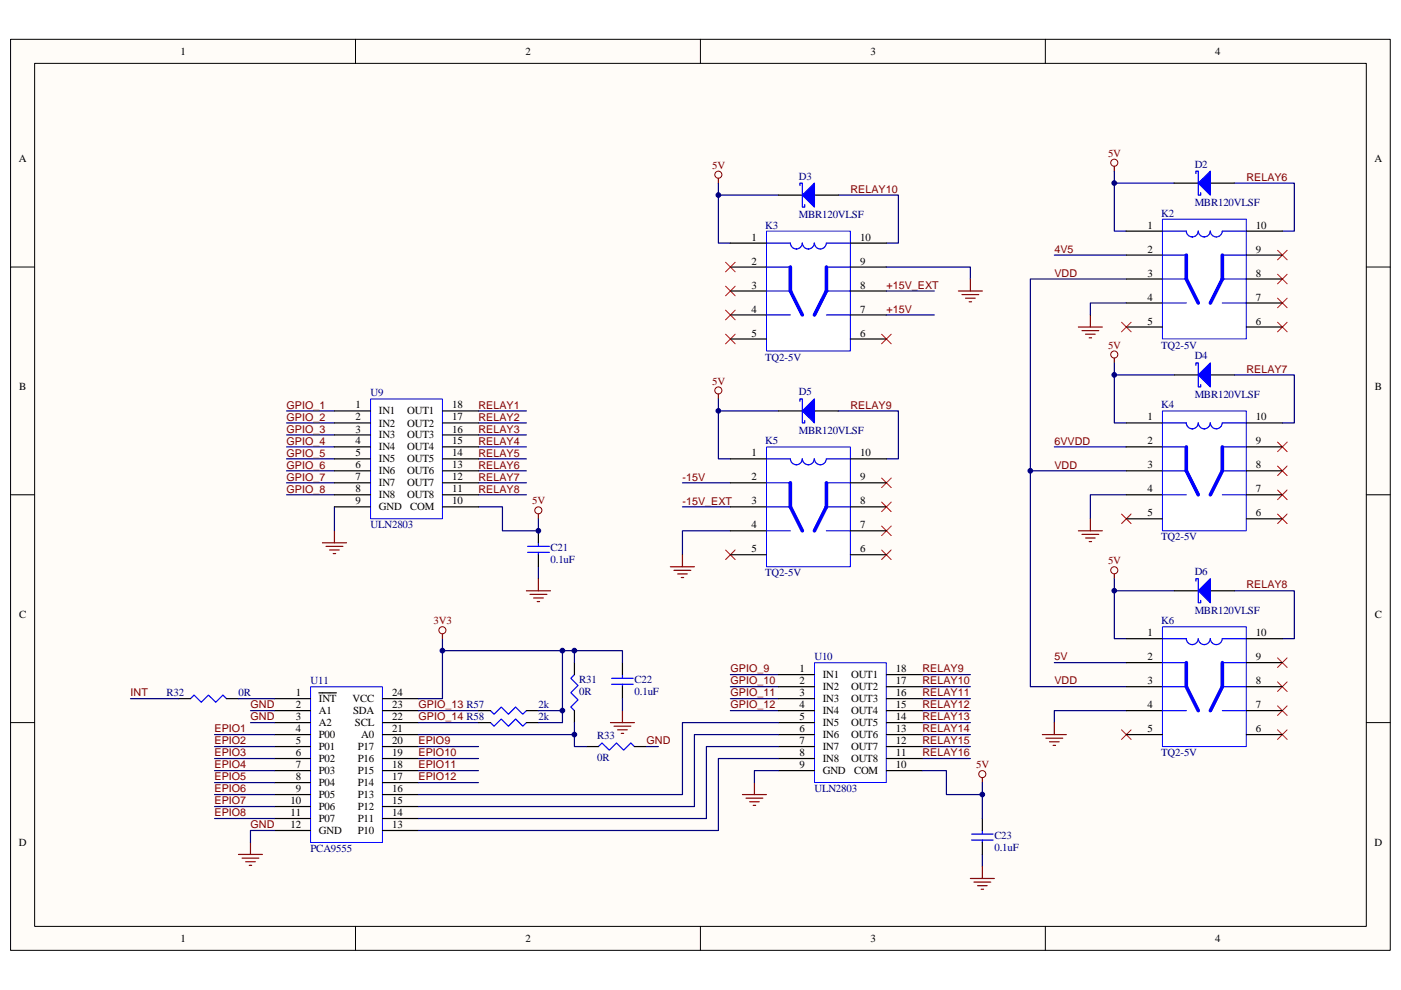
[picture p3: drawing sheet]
<svg xmlns="http://www.w3.org/2000/svg" width="297mm" height="210mm" viewBox="0 0 297 210" stroke-linecap="round" stroke-linejoin="round" font-family="sans-serif">
<path d="M2.3 8.4h292.5v193.2h-292.5z" fill="#fffcf8"/>
<path d="M2.2 8.3h292.6v193.3h-292.6z" fill="none" stroke="#000" stroke-width=".21"/>
<path d="M7.4 13.5h282.3v183h-282.3z" fill="#fffcf8"/>
<g fill="none" stroke="#000" stroke-width=".21">
<path d="M7.3 13.4h282.4v183.1h-282.4zM75.4 8.3v5.1M148.5 8.3v5.1M221.6 8.3v5.1M2.2 56.6h5.1M289.7 56.6h5.1M2.2 104.9h5.1M289.7 104.9h5.1M2.2 153.3h5.1M289.7 153.3h5.1M75.4 196.5v5.1M148.5 196.5v5.1"/>
<path d="M221.6 196.5v5.1"/>
</g>
<g fill="none" stroke="#800000" stroke-width=".21">
<circle cx="152.3" cy="37.1" r=".75"/>
<circle cx="236.2" cy="34.5" r=".75"/>
<circle cx="236.2" cy="75.2" r=".75"/>
<circle cx="152.3" cy="82.8" r=".75"/>
<circle cx="114.1" cy="108.3" r=".75"/>
<circle cx="236.2" cy="121" r=".75"/>
</g>
<g fill="none" stroke="#800000" stroke-width=".25">
<path d="M152.3 37.8v1M236.3 35.3v1M205.7 59.2v2.5M203.2 61.7h5.1M204 62.5h3.5M204.7 63.2h2.1M205.5 64h.5M228.6 69.4h5.1M229.4 70.1h3.6M230.2 70.9h2M230.9 71.6h.5M231.2 66.8v2.6"/>
<path d="M236.3 76v1M152.3 83.6v1M68.4 115.1h5.1M69.1 115.9h3.6M69.9 116.6h2M70.7 117.4h.5M70.9 112.6v2.5M114.1 109v1M144.7 117.7v2.5M228.6 112.6h5.1M229.4 113.3h3.6M230.2 114.1h2"/>
<path d="M230.9 114.9h.5M231.2 110v2.6M111.6 125.3h5.1M112.4 126.1h3.5M113.1 126.8h2.1M113.9 127.6h.5M114.1 122.7v2.6M142.1 120.2h5.1M142.9 121h3.6M143.7 121.7h2M144.4 122.5h.5M236.3 121.7v1"/>
<path d="M221 155.8h5.1M221.8 156.6h3.5M222.5 157.3h2.1M223.3 158.1h.5M223.5 153.3v2.5"/>
</g>
<g fill="none" stroke="#000080" stroke-width=".25">
<path d="M152.3 38.8v12.8h2.6M236.3 38.8h12.7M236.3 36.3v12.7h2.5M261.7 38.8h12.7v10.2h-2.5M152.3 41.4h12.7M177.8 41.4h12.7v10.2h-2.6M187.9 56.6h17.8v2.6M223.5 54.1h15.3M238.8 59.2h-20.3v86.4h20.3M187.9 66.8h10.2M187.9 61.7h10.2M236.3 77v2.5"/>
<path d="M238.8 64.3h-7.6v2.5M261.7 79.5h12.7v10.2h-2.5M60.7 99.9h10.2M60.7 94.8h10.2M60.7 87.2h10.2M60.7 89.7h10.2M60.7 92.2h10.2M60.7 97.3h10.2M101.4 99.9h10.2M101.4 94.8h10.2M101.4 87.2h10.2M101.4 89.7h10.2"/>
<path d="M101.4 92.2h10.2M101.4 97.3h10.2M152.3 84.6v2.6M177.8 87.2h12.7v10.1h-2.6M218.5 99.9h20.3M223.5 94.8h15.3M60.7 102.4h10.2M60.7 104.9h10.2M70.9 107.5v5.1M101.4 107.5h5.1v5.1h7.6v-2.6M101.4 102.4h10.2M101.4 104.9h10.2"/>
<path d="M144.7 107.5h10.2M144.7 102.4h10.2M154.9 112.6h-10.2v5.1M238.8 104.9h-7.6v5.1M114.1 120.2v2.5M236.3 125.3h12.7M236.3 122.7v12.8h2.5M261.7 125.3h12.7v10.2h-2.5M223.5 140.5h15.3M238.8 150.7h-15.3v2.6"/>
</g>
<g fill="none" stroke="#f00" stroke-width=".21">
<path d="M153.8 55.6l2.1 2.1M155.9 55.6l-2.1 2.1M270.9 53.1l2 2M270.9 58.2l2 2M272.9 53.1l-2 2M272.9 58.2l-2 2M153.8 60.7l2.1 2M153.8 65.8l2.1 2M153.8 70.9l2.1 2M155.9 60.7l-2.1 2M155.9 65.8l-2.1 2M155.9 70.9l-2.1 2"/>
<path d="M186.9 70.9l2.1 2M189 70.9l-2.1 2M237.8 68.3l2 2.1M239.8 68.3l-2 2.1M270.9 63.2l2 2.1M270.9 68.3l2 2.1M272.9 63.2l-2 2.1M272.9 68.3l-2 2.1M270.9 93.8l2 2M270.9 98.8l2 2.1M272.9 93.8l-2 2M272.9 98.8l-2 2.1"/>
<path d="M153.8 116.6l2.1 2.1M155.9 116.6l-2.1 2.1M186.9 116.6l2.1 2.1M186.9 111.6l2.1 2M186.9 106.5l2.1 2M186.9 101.4l2.1 2M189 116.6l-2.1 2.1M189 111.6l-2.1 2M189 106.5l-2.1 2M189 101.4l-2.1 2M237.8 109l2 2.1M239.8 109l-2 2.1"/>
<path d="M270.9 103.9l2 2.1M270.9 109l2 2.1M272.9 103.9l-2 2.1M272.9 109l-2 2.1M270.9 139.5l2 2.1M272.9 139.5l-2 2.1M237.8 154.8l2 2M239.8 154.8l-2 2M270.9 154.8l2 2M270.9 149.7l2 2M270.9 144.6l2 2.1M272.9 154.8l-2 2"/>
<path d="M272.9 149.7l-2 2M272.9 144.6l-2 2.1"/>
</g>
<path d="M111.9 115.9h4.6M111.9 117.2h4.6M114.1 115.1v.8M114.1 117.2v.5M129.7 143.9h4.6M129.7 145.1h4.6M132 143.1v.8M132 145.1v.5" fill="none" stroke="#00f" stroke-width=".25"/>
<path d="M114.1 112.6v2.5M114.1 117.7v2.5M132 140.5v2.6M132 145.6v2.6" fill="none" stroke="#000" stroke-width=".25"/>
<path d="M78.6 84.6h15.2v25.4h-15.2z" fill="#fff"/>
<path d="M78.6 84.6h15.2v25.4h-15.2z" fill="none" stroke="#00f" stroke-width=".21"/>
<g fill="none" stroke="#000" stroke-width=".25">
<path d="M70.9 87.2h7.6M70.9 89.7h7.6M70.9 92.2h7.6M70.9 94.8h7.6M70.9 97.3h7.6M70.9 99.9h7.6M93.8 87.2h7.6M93.8 89.7h7.6M93.8 92.2h7.6M93.8 94.8h7.6M93.8 97.3h7.6M93.8 99.9h7.6"/>
<path d="M70.9 102.4h7.6M70.9 104.9h7.6M70.9 107.5h7.6M93.8 102.4h7.6M93.8 104.9h7.6M93.8 107.5h7.6"/>
</g>
<path d="M65.9 145.7h15.2v33h-15.2z" fill="#fff"/>
<path d="M65.8 145.7h15.3v33h-15.3z" fill="none" stroke="#00f" stroke-width=".21"/>
<g fill="none" stroke="#000" stroke-width=".25">
<path d="M37.8 148.2h2.6M48 148.2h2.6M58.2 148.2h7.6M58.2 150.7h7.6M58.2 153.3h7.6M58.2 155.8h7.6M58.2 158.3h7.6M67.6 147h3.7M81.1 148.2h7.6M81.1 150.7h7.6M81.1 153.3h7.6M81.1 155.8h7.6"/>
<path d="M81.1 158.3h7.6M121.8 140.5v2.6M121.8 150.7v2.6M124.3 158.3h2.6M134.5 158.3h2.6M58.2 176.1h7.6M58.2 160.9h7.6M58.2 163.4h7.6M58.2 166h7.6M58.2 168.5h7.6M58.2 171.1h7.6M58.2 173.6h7.6"/>
<path d="M81.1 176.1h7.6M81.1 160.9h7.6M81.1 163.4h7.6M81.1 166h7.6M81.1 168.5h7.6M81.1 171.1h7.6M81.1 173.6h7.6M208.3 173.6v2.5M208.3 178.7v2.5"/>
</g>
<g fill="none" stroke="#000080" stroke-width=".25">
<path d="M93.8 135.5v12.7h-5.1M121.8 138h10.2v2.5M27.7 148.2h10.1M45.5 155.8h12.7M45.5 158.3h12.7M50.6 148.2h7.6M53.1 150.7h5.1M53.1 153.3h5.1M88.7 150.7h12.7M88.7 153.3h12.7M88.7 158.3h12.7M132 148.2v2.5"/>
<path d="M154.9 150.7h10.1M154.9 148.2h10.1M154.9 145.6h10.1M154.9 143.1h10.1M195.6 155.8h10.1M195.6 158.3h10.1M195.6 150.7h10.1M195.6 153.3h10.1M195.6 148.2h10.1M195.6 145.6h10.1M195.6 143.1h10.1M45.5 160.9h12.7"/>
<path d="M45.5 163.4h12.7M45.5 166h12.7M45.5 168.5h12.7M45.5 171.1h12.7M45.5 173.6h12.7M58.2 176.1h-5.1v2.6M88.7 160.9h12.7M88.7 163.4h12.7M88.7 166h12.7M195.6 160.9h10.1M208.3 181.2v2.6"/>
</g>
<g fill="none" stroke="#800000" stroke-width=".25">
<path d="M93.8 134.5v1M129.4 153.3h5.1M130.2 154h3.5M131 154.8h2M131.7 155.6h.5M132 150.7v2.6M53.1 178.7v2.5M208.3 165v1M50.6 181.2h5M51.3 182h3.6M52.1 182.8h2M52.8 183.5h.6"/>
<path d="M205.7 186.3h5.1M206.5 187.1h3.6M207.3 187.9h2M208 188.6h.5M208.3 183.8v2.5"/>
</g>
<path d="M40.4 148.2l.7-.8 1.6 1.5 1.5-1.5 1.5 1.5 1.6-1.5 .7 .8M121.8 143.1l-.8 .8 1.6 1.5-1.6 1.5 1.6 1.5-1.6 1.6 .8 .7M126.9 158.3l.7-.7 1.6 1.5 1.5-1.5 1.5 1.5 1.5-1.5 .8 .7M206 176.9h4.6M206 178.2h4.6M208.3 176.1v.8M208.3 178.2v.5" fill="none" stroke="#00f" stroke-width=".25"/>
<g fill="none" stroke="#800000" stroke-width=".21">
<circle cx="93.8" cy="133.7" r=".75"/>
<circle cx="208.3" cy="164.2" r=".75"/>
</g>
<path d="M172.7 140.6h15.2v25.4h-15.2z" fill="#fff"/>
<path d="M172.7 140.6h15.2v25.4h-15.2z" fill="none" stroke="#00f" stroke-width=".21"/>
<g fill="none" stroke="#000" stroke-width=".25">
<path d="M165 143.1h7.7M165 145.6h7.7M165 148.2h7.7M165 150.7h7.7M165 153.3h7.7M165 155.8h7.7M165 158.3h7.7M187.9 143.1h7.7M187.9 145.6h7.7M187.9 148.2h7.7M187.9 150.7h7.7M187.9 153.3h7.7"/>
<path d="M187.9 155.8h7.7M187.9 158.3h7.7M165 160.9h7.7M165 163.4h7.7M187.9 160.9h7.7M187.9 163.4h7.7"/>
</g>
<path d="M165 153.3h-20.3v15.2h-56M165 155.8h-17.8v15.3h-58.5M165 158.3h-15.2v15.3h-61.1M165 160.9h-12.7v15.2h-63.6M165 163.4h-5v2.6M195.6 163.4h5.1v5.1h7.6v5.1M208.3 166v2.5" fill="none" stroke="#000080" stroke-width=".25"/>
<path d="M157.4 168.5h5.1M158.2 169.3h3.5M158.9 170.1h2.1M159.7 170.8h.5M160 166v2.5" fill="none" stroke="#800000" stroke-width=".25"/>
<path d="M246.5 46.5h17.7v25.4h-17.7z" fill="#fff"/>
<path d="M246.5 46.5h17.7v25.4h-17.7z" fill="none" stroke="#00f" stroke-width=".21"/>
<path d="M251.5 54.1v5.1l2.6 5.1M259.2 54.1v5.1l-2.6 5.1" fill="none" stroke="#00f" stroke-width=".76"/>
<path d="M246.4 49h5.1a1.26 1.26 0 0 0 1.3 1.2 1.27 1.27 0 0 0 1.3-1.2 1.27 1.27 0 0 0 1.2 1.2 1.3 1.3 0 0 0 1.3-1.2 1.26 1.26 0 0 0 1.3 1.2 1.26 1.26 0 0 0 1.2-1.2h5.1M246.4 59.2h5.1M246.4 54.1h5.1M259.2 54.1h5M259.2 59.2h5M246.4 64.3h5.1M259.2 64.3h5" fill="none" stroke="#00f" stroke-width=".25"/>
<path d="M238.8 49h7.6M238.8 54.1h7.6M238.8 59.2h7.6M264.2 49h7.7M264.2 54.1h7.7M264.2 59.2h7.7M238.8 64.3h7.6M238.8 69.4h7.6M264.2 64.3h7.7M264.2 69.4h7.7" fill="none" stroke="#000" stroke-width=".25"/>
<path d="M249 79.5h-12.7v10.2h2.5" fill="none" stroke="#000080" stroke-width=".25"/>
<path d="M246.5 87.2h17.7v25.4h-17.7z" fill="#fff"/>
<path d="M246.5 87.2h17.7v25.4h-17.7z" fill="none" stroke="#00f" stroke-width=".21"/>
<path d="M251.5 94.8v5.1l2.6 5M259.2 94.8v5.1l-2.6 5" fill="none" stroke="#00f" stroke-width=".76"/>
<path d="M246.4 89.7h5.1a1.27 1.27 0 0 0 1.3 1.3 1.3 1.3 0 0 0 1.3-1.3 1.28 1.28 0 0 0 1.2 1.3 1.34 1.34 0 0 0 1.3-1.3 1.26 1.26 0 0 0 1.3 1.3 1.26 1.26 0 0 0 1.2-1.3h5.1M246.4 99.9h5.1M246.4 94.8h5.1M259.2 94.8h5M259.2 99.9h5M246.4 104.9h5.1M259.2 104.9h5" fill="none" stroke="#00f" stroke-width=".25"/>
<path d="M238.8 89.7h7.6M238.8 94.8h7.6M238.8 99.9h7.6M264.2 89.7h7.7M264.2 94.8h7.7M264.2 99.9h7.7M238.8 104.9h7.6M238.8 110h7.6M264.2 104.9h7.7M264.2 110h7.7" fill="none" stroke="#000" stroke-width=".25"/>
<path d="M246.5 133h17.7v25.3h-17.7z" fill="#fff"/>
<path d="M246.5 132.9h17.7v25.4h-17.7z" fill="none" stroke="#00f" stroke-width=".21"/>
<path d="M251.5 140.5v5.1l2.6 5.1M259.2 140.5v5.1l-2.6 5.1" fill="none" stroke="#00f" stroke-width=".76"/>
<path d="M246.4 135.5h5.1a1.26 1.26 0 0 0 1.3 1.2 1.28 1.28 0 0 0 1.3-1.2 1.27 1.27 0 0 0 1.2 1.2 1.32 1.32 0 0 0 1.3-1.2 1.26 1.26 0 0 0 1.3 1.2 1.26 1.26 0 0 0 1.2-1.2h5.1M246.4 145.6h5.1M246.4 150.7h5.1M246.4 140.5h5.1M259.2 140.5h5M259.2 145.6h5M259.2 150.7h5" fill="none" stroke="#00f" stroke-width=".25"/>
<path d="M238.8 135.5h7.6M264.2 135.5h7.7M238.8 140.5h7.6M238.8 145.6h7.6M238.8 150.7h7.6M238.8 155.8h7.6M264.2 140.5h7.7M264.2 145.6h7.7M264.2 150.7h7.7M264.2 155.8h7.7" fill="none" stroke="#000" stroke-width=".25"/>
<path d="M165 87.2h-12.7v10.1h2.6" fill="none" stroke="#000080" stroke-width=".25"/>
<path d="M162.5 94.8h17.8v25.4h-17.8z" fill="#fff"/>
<path d="M162.5 94.8h17.8v25.4h-17.8z" fill="none" stroke="#00f" stroke-width=".21"/>
<path d="M167.6 102.4v5.1l2.5 5.1M175.2 102.4v5.1l-2.5 5.1" fill="none" stroke="#00f" stroke-width=".76"/>
<path d="M162.5 97.3h5.1a1.27 1.27 0 0 0 1.3 1.3h-.1a1.28 1.28 0 0 0 1.3-1.3 1.27 1.27 0 0 0 1.3 1.3 1.25 1.25 0 0 0 1.2-1.3M172.7 97.3a1.26 1.26 0 0 0 1.2 1.3 1.26 1.26 0 0 0 1.3-1.3M175.2 97.3h5.1M162.5 102.4h5.1M162.5 107.5h5.1M162.5 112.6h5.1M175.2 102.4h5.1M175.2 107.5h5.1M175.2 112.6h5.1" fill="none" stroke="#00f" stroke-width=".25"/>
<path d="M154.9 97.3h7.6M180.3 97.3h7.6M154.9 102.4h7.6M154.9 107.5h7.6M154.9 112.6h7.6M154.9 117.7h7.6M180.3 102.4h7.6M180.3 107.5h7.6M180.3 112.6h7.6M180.3 117.7h7.6" fill="none" stroke="#000" stroke-width=".25"/>
<path d="M162.5 49h17.8v25.4h-17.8z" fill="#fff"/>
<path d="M162.5 49h17.8v25.4h-17.8z" fill="none" stroke="#00f" stroke-width=".21"/>
<path d="M167.6 56.6v5.1l2.5 5.1M175.2 56.6v5.1l-2.5 5.1" fill="none" stroke="#00f" stroke-width=".76"/>
<g fill="none" stroke="#00f" stroke-width=".25">
<path d="M169.6 39.3v-.5h.5v5.1h.5v-.5M253.6 36.8v-.5h.5v5.1h.5v-.5M162.5 56.6h5.1M172.6 51.6a1.26 1.26 0 0 1-1.2 1.2 1.28 1.28 0 0 1-1.3-1.2 1.31 1.31 0 0 1-1.3 1.2 1.28 1.28 0 0 1-1.2-1.2h-5.1M175.2 51.6a1.26 1.26 0 0 1-1.3 1.2 1.26 1.26 0 0 1-1.2-1.2M175.2 56.6h5.1M175.2 51.6h5.1M162.5 61.7h5.1M162.5 66.8h5.1M175.2 61.7h5.1M175.2 66.8h5.1M253.6 77.5v-.5h.5v5.1h.5v-.5"/>
<path d="M169.6 85.1v-.5h.5v5.1h.5v-.5M253.6 123.3v-.6h.5v5.1h.5v-.5M104 150.7l.8 .8 1.5-1.5 1.5 1.5 1.5-1.5 1.5 1.5 .8-.8M104 153.3l.8 .7 1.5-1.5 1.5 1.5 1.5-1.5 1.5 1.5 .8-.7"/>
</g>
<g fill="none" stroke="#000" stroke-width=".25">
<path d="M249 38.8h5.1M256.6 38.8h5.1M154.9 51.6h7.6M154.9 56.6h7.6M165 41.4h5.1M172.7 41.4h5.1M180.3 51.6h7.6M180.3 56.6h7.6M154.9 61.7h7.6M154.9 66.8h7.6M154.9 71.9h7.6M180.3 61.7h7.6"/>
<path d="M180.3 66.8h7.6M180.3 71.9h7.6M249 79.5h5.1M256.6 79.5h5.1M165 87.2h5.1M172.7 87.2h5.1M249 125.3h5.1M256.6 125.3h5.1M101.4 150.7h2.6M101.4 153.3h2.6M111.6 150.7h2.5M111.6 153.3h2.5"/>
</g>
<g fill="#00f" stroke="#00f" stroke-width=".25">
<path d="M254.1 38.8l2.5-2.5v5.1z"/>
<path d="M254.1 79.5l2.5-2.5v5.1z"/>
<path d="M254.1 125.3l2.5-2.6v5.1z"/>
<path d="M172.7 84.6v5.1l-2.6-2.5z"/>
<path d="M170.1 41.4l2.6-2.6v5.1z"/>
</g>
<path d="M93.8 138h25.4v15.3h-5.1M119.2 138h2.6v2.5M114.1 150.7h5.1M121.8 153.3v2.5h-33.1M121.8 155.8v2.5h2.5M137.1 158.3h2.5" fill="none" stroke="#000080" stroke-width=".25"/>
<g fill="#000080" stroke="#000080" stroke-width=".21">
<circle cx="93.8" cy="138" r=".5"/>
<circle cx="114.1" cy="112.6" r=".49"/>
<circle cx="119.2" cy="150.7" r=".5"/>
<circle cx="119.2" cy="138" r=".5"/>
<circle cx="121.8" cy="155.8" r=".5"/>
<circle cx="121.8" cy="138" r=".5"/>
<circle cx="152.3" cy="87.1" r=".49"/>
<circle cx="152.3" cy="41.4" r=".49"/>
<circle cx="208.3" cy="168.5" r=".5"/>
<circle cx="218.4" cy="99.9" r=".5"/>
<circle cx="236.3" cy="125.3" r=".5"/>
<circle cx="236.2" cy="79.5" r=".5"/>
<circle cx="236.2" cy="38.8" r=".5"/>
</g>
<g font-size="2.3">
<text x="38.3" y="11.6">1</text>
<text x="111.4" y="11.6">2</text>
<text x="184.5" y="11.6">3</text>
<text x="257.7" y="11.6">4</text>
<text x="4" y="34.5">A</text>
<text x="291.4" y="34.5">A</text>
<text x="159.3" y="51">1</text>
<text x="182.3" y="51">10</text>
<text x="243.3" y="48.5">1</text>
<text x="243.3" y="53.6">2</text>
<text x="266.3" y="48.5">10</text>
<text x="266.3" y="53.6">9</text>
<text x="159.3" y="56.1">2</text>
<text x="182.3" y="56.1">9</text>
<text x="243.3" y="58.7">3</text>
<text x="266.3" y="58.7">8</text>
<text x="159.3" y="61.2">3</text>
<text x="182.3" y="61.2">8</text>
<text x="243.3" y="63.8">4</text>
<text x="266.3" y="63.8">7</text>
<text x="159.3" y="66.3">4</text>
<text x="159.3" y="71.4">5</text>
<text x="182.3" y="66.3">7</text>
<text x="182.3" y="71.4">6</text>
<text x="243.3" y="68.8">5</text>
<text x="266.3" y="68.8">6</text>
<text x="4" y="82.8">B</text>
<text x="291.5" y="82.8">B</text>
<text x="75.4" y="86.6">1</text>
<text x="75.4" y="89.2">2</text>
<text x="80.3" y="87.9">IN1</text>
<text x="86.3" y="87.9">OUT1</text>
<text x="95.9" y="86.6">18</text>
<text x="95.9" y="89.2">17</text>
<text x="243.3" y="89.2">1</text>
<text x="266.3" y="89.2">10</text>
<text x="75.4" y="91.7">3</text>
<text x="75.4" y="94.3">4</text>
<text x="80.3" y="90.5">IN2</text>
<text x="80.3" y="93">IN3</text>
<text x="80.3" y="95.5">IN4</text>
<text x="86.3" y="90.5">OUT2</text>
<text x="86.3" y="93">OUT3</text>
<text x="86.3" y="95.5">OUT4</text>
<text x="95.9" y="91.7">16</text>
<text x="95.9" y="94.3">15</text>
<text x="243.3" y="94.3">2</text>
<text x="266.3" y="94.3">9</text>
<text x="75.4" y="96.8">5</text>
<text x="75.4" y="99.4">6</text>
<text x="75.4" y="101.9">7</text>
<text x="80.3" y="98.1">IN5</text>
<text x="80.3" y="100.6">IN6</text>
<text x="86.3" y="98.1">OUT5</text>
<text x="86.3" y="100.6">OUT6</text>
<text x="95.9" y="96.8">14</text>
<text x="95.9" y="99.4">13</text>
<text x="95.9" y="101.9">12</text>
<text x="159.3" y="96.8">1</text>
<text x="159.3" y="101.9">2</text>
<text x="182.3" y="96.8">10</text>
<text x="182.3" y="101.9">9</text>
<text x="243.3" y="99.4">3</text>
<text x="266.3" y="99.4">8</text>
<text x="75.4" y="104.4">8</text>
<text x="75.4" y="107">9</text>
<text x="80.3" y="103.2">IN7</text>
<text x="80.3" y="105.7">IN8</text>
<text x="86.3" y="103.2">OUT7</text>
<text x="86.3" y="105.7">OUT8</text>
<text x="95.9" y="104.4">11</text>
<text x="95.9" y="107">10</text>
<text x="159.3" y="107">3</text>
<text x="182.3" y="107">8</text>
<text x="243.3" y="104.4">4</text>
<text x="266.3" y="104.4">7</text>
<text x="80.3" y="108.2">GND</text>
<text x="87" y="108.2">COM</text>
<text x="159.3" y="112.1">4</text>
<text x="182.3" y="112.1">7</text>
<text x="243.3" y="109.5">5</text>
<text x="266.3" y="109.5">6</text>
<text x="159.3" y="117.2">5</text>
<text x="182.3" y="117.2">6</text>
<text x="4" y="131.1">C</text>
<text x="291.5" y="131.1">C</text>
<text x="243.3" y="135">1</text>
<text x="266.3" y="135">10</text>
<text x="169.5" y="142.6">1</text>
<text x="174.5" y="143.8">IN1</text>
<text x="180.5" y="143.8">OUT1</text>
<text x="190" y="142.6">18</text>
<text x="243.3" y="140">2</text>
<text x="266.3" y="140">9</text>
<text x="62.7" y="147.7">1</text>
<text x="67.6" y="148.9">INT</text>
<text x="74.7" y="148.9">VCC</text>
<text x="83.1" y="147.7">24</text>
<text x="169.5" y="145.1">2</text>
<text x="169.5" y="147.7">3</text>
<text x="174.5" y="146.4">IN2</text>
<text x="174.5" y="148.9">IN3</text>
<text x="180.5" y="146.4">OUT2</text>
<text x="180.5" y="148.9">OUT3</text>
<text x="190" y="145.1">17</text>
<text x="190" y="147.7">16</text>
<text x="243.3" y="145.1">3</text>
<text x="266.3" y="145.1">8</text>
<text x="62.7" y="150.2">2</text>
<text x="62.7" y="152.8">3</text>
<text x="62.7" y="155.3">4</text>
<text x="67.6" y="151.5">A1</text>
<text x="67.6" y="154">A2</text>
<text x="74.9" y="151.5">SDA</text>
<text x="75.2" y="154">SCL</text>
<text x="83.1" y="150.2">23</text>
<text x="83.1" y="155.3">21</text>
<text x="83.1" y="152.8">22</text>
<text x="169.5" y="150.2">4</text>
<text x="169.5" y="152.8">5</text>
<text x="169.5" y="155.3">6</text>
<text x="174.5" y="151.5">IN4</text>
<text x="174.5" y="154">IN5</text>
<text x="180.5" y="151.5">OUT4</text>
<text x="180.5" y="154">OUT5</text>
<text x="190" y="150.2">15</text>
<text x="190" y="152.8">14</text>
<text x="190" y="155.3">13</text>
<text x="243.3" y="150.2">4</text>
<text x="243.3" y="155.3">5</text>
<text x="266.3" y="150.2">7</text>
<text x="266.3" y="155.3">6</text>
<text x="62.7" y="157.8">5</text>
<text x="62.7" y="160.4">6</text>
<text x="67.6" y="156.6">P00</text>
<text x="67.6" y="159.1">P01</text>
<text x="67.6" y="161.6">P02</text>
<text x="75.9" y="161.6">P16</text>
<text x="75.9" y="159.1">P17</text>
<text x="76.6" y="156.6">A0</text>
<text x="83.1" y="160.4">19</text>
<text x="83.1" y="157.8">20</text>
<text x="169.5" y="157.8">7</text>
<text x="169.5" y="160.4">8</text>
<text x="174.5" y="156.6">IN6</text>
<text x="174.5" y="159.1">IN7</text>
<text x="174.5" y="161.6">IN8</text>
<text x="180.5" y="156.6">OUT6</text>
<text x="180.5" y="159.1">OUT7</text>
<text x="180.5" y="161.6">OUT8</text>
<text x="190" y="157.8">12</text>
<text x="190" y="160.4">11</text>
<text x="62.7" y="162.9">7</text>
<text x="62.7" y="165.5">8</text>
<text x="67.6" y="164.2">P03</text>
<text x="67.6" y="166.8">P04</text>
<text x="75.9" y="166.8">P14</text>
<text x="75.9" y="164.2">P15</text>
<text x="83.1" y="165.5">17</text>
<text x="83.1" y="162.9">18</text>
<text x="169.5" y="162.9">9</text>
<text x="174.5" y="164.2">GND</text>
<text x="181.1" y="164.2">COM</text>
<text x="190" y="162.9">10</text>
<text x="61.6" y="170.6">10</text>
<text x="61.6" y="173.1">11</text>
<text x="62.7" y="168">9</text>
<text x="67.6" y="169.3">P05</text>
<text x="67.6" y="171.8">P06</text>
<text x="75.9" y="171.8">P12</text>
<text x="75.9" y="169.3">P13</text>
<text x="83.1" y="173.1">14</text>
<text x="83.1" y="170.6">15</text>
<text x="83.1" y="168">16</text>
<text x="4" y="179.4">D</text>
<text x="61.6" y="175.6">12</text>
<text x="67.6" y="176.9">GND</text>
<text x="67.6" y="174.4">P07</text>
<text x="75.9" y="176.9">P10</text>
<text x="75.9" y="174.4">P11</text>
<text x="83.1" y="175.6">13</text>
<text x="291.4" y="179.4">D</text>
<text x="38.3" y="199.8">1</text>
<text x="111.4" y="199.8">2</text>
<text x="184.5" y="199.8">3</text>
<text x="257.7" y="199.8">4</text>
</g>
<g font-size="2.3" fill="#800000">
<text x="151" y="35.8">5V</text>
<text x="234.9" y="33.3">5V</text>
<text x="180.3" y="40.9">RELAY10</text>
<text x="264.3" y="38.4">RELAY6</text>
<text x="223.6" y="53.6">4V5</text>
<text x="223.6" y="58.7">VDD</text>
<text x="187.9" y="61.3">+15V_EXT</text>
<text x="187.9" y="66.3">+15V</text>
<text x="234.9" y="73.9">5V</text>
<text x="151" y="81.6">5V</text>
<text x="264.3" y="79.1">RELAY7</text>
<text x="60.7" y="86.7">GPIO_1</text>
<text x="60.7" y="89.2">GPIO_2</text>
<text x="101.4" y="86.7">RELAY1</text>
<text x="101.4" y="89.2">RELAY2</text>
<text x="180.3" y="86.7">RELAY9</text>
<text x="60.7" y="91.8">GPIO_3</text>
<text x="60.7" y="94.3">GPIO_4</text>
<text x="101.4" y="91.8">RELAY3</text>
<text x="101.4" y="94.3">RELAY4</text>
<text x="223.6" y="94.3">6VVDD</text>
<text x="60.7" y="96.8">GPIO_5</text>
<text x="60.7" y="99.4">GPIO_6</text>
<text x="60.7" y="101.9">GPIO_7</text>
<text x="101.4" y="96.8">RELAY5</text>
<text x="101.4" y="99.4">RELAY6</text>
<text x="101.4" y="101.9">RELAY7</text>
<text x="144.7" y="101.9">-15V</text>
<text x="223.6" y="99.4">VDD</text>
<text x="60.7" y="104.5">GPIO_8</text>
<text x="101.4" y="104.5">RELAY8</text>
<text x="112.8" y="107">5V</text>
<text x="144.7" y="107">-15V_EXT</text>
<text x="234.9" y="119.7">5V</text>
<text x="264.3" y="124.8">RELAY8</text>
<text x="91.9" y="132.4">3V3</text>
<text x="154.9" y="142.6">GPIO_9</text>
<text x="195.6" y="142.6">RELAY9</text>
<text x="223.6" y="140.1">5V</text>
<text x="27.7" y="147.7">INT</text>
<text x="154.9" y="145.2">GPIO_10</text>
<text x="154.9" y="147.7">GPIO_11</text>
<text x="195.6" y="145.2">RELAY10</text>
<text x="195.6" y="147.7">RELAY11</text>
<text x="223.6" y="145.2">VDD</text>
<text x="45.5" y="155.3">EPIO1</text>
<text x="53.1" y="150.2">GND</text>
<text x="53.1" y="152.8">GND</text>
<text x="88.7" y="150.2">GPIO_13 R57</text>
<text x="88.7" y="152.8">GPIO_14 R58</text>
<text x="154.9" y="150.2">GPIO_12</text>
<text x="195.6" y="155.3">RELAY14</text>
<text x="195.6" y="152.8">RELAY13</text>
<text x="195.6" y="150.2">RELAY12</text>
<text x="45.5" y="157.9">EPIO2</text>
<text x="45.5" y="160.4">EPIO3</text>
<text x="88.7" y="157.9">EPIO9</text>
<text x="88.7" y="160.4">EPIO10</text>
<text x="137.1" y="157.9">GND</text>
<text x="195.6" y="160.4">RELAY16</text>
<text x="195.6" y="157.9">RELAY15</text>
<text x="45.5" y="163">EPIO4</text>
<text x="45.5" y="165.5">EPIO5</text>
<text x="88.7" y="163">EPIO11</text>
<text x="88.7" y="165.5">EPIO12</text>
<text x="206.9" y="162.9">5V</text>
<text x="45.5" y="168">EPIO6</text>
<text x="45.5" y="170.6">EPIO7</text>
<text x="45.5" y="173.1">EPIO8</text>
<text x="53.1" y="175.7">GND</text>
</g>
<g font-size="2.3" fill="#000080">
<text x="253.3" y="35.5">D2</text>
<text x="169.4" y="38.1">D3</text>
<text x="169.4" y="46.2">MBR120VLSF</text>
<text x="246.2" y="46">K2</text>
<text x="253.3" y="43.7">MBR120VLSF</text>
<text x="162.2" y="48.5">K3</text>
<text x="162.2" y="76.5">TQ2-5V</text>
<text x="246.2" y="73.9">TQ2-5V</text>
<text x="253.3" y="76.2">D4</text>
<text x="169.4" y="83.8">D5</text>
<text x="78.5" y="84.1">U9</text>
<text x="246.2" y="86.6">K4</text>
<text x="253.3" y="84.3">MBR120VLSF</text>
<text x="162.2" y="94.3">K5</text>
<text x="169.4" y="92">MBR120VLSF</text>
<text x="78.5" y="112.1">ULN2803</text>
<text x="116.7" y="116.9">C21</text>
<text x="116.7" y="119.4">0.1uF</text>
<text x="246.2" y="114.6">TQ2-5V</text>
<text x="162.2" y="122.2">TQ2-5V</text>
<text x="253.3" y="122">D6</text>
<text x="253.3" y="130.1">MBR120VLSF</text>
<text x="246.2" y="132.4">K6</text>
<text x="172.7" y="140">U10</text>
<text x="35.3" y="147.7">R32</text>
<text x="50.6" y="147.7">0R</text>
<text x="65.8" y="145.1">U11</text>
<text x="122.8" y="144.9">R31</text>
<text x="122.8" y="147.4">0R</text>
<text x="134.5" y="144.9">C22</text>
<text x="134.5" y="147.4">0.1uF</text>
<text x="114.2" y="150.2">2k</text>
<text x="114.2" y="152.8">2k</text>
<text x="126.6" y="156.8">R33</text>
<text x="126.6" y="161.4">0R</text>
<text x="246.2" y="160.4">TQ2-5V</text>
<text x="172.7" y="168">ULN2803</text>
<text x="210.8" y="177.9">C23</text>
<text x="65.8" y="180.7">PCA9555</text>
<text x="210.8" y="180.5">0.1uF</text>
</g>
</svg>
